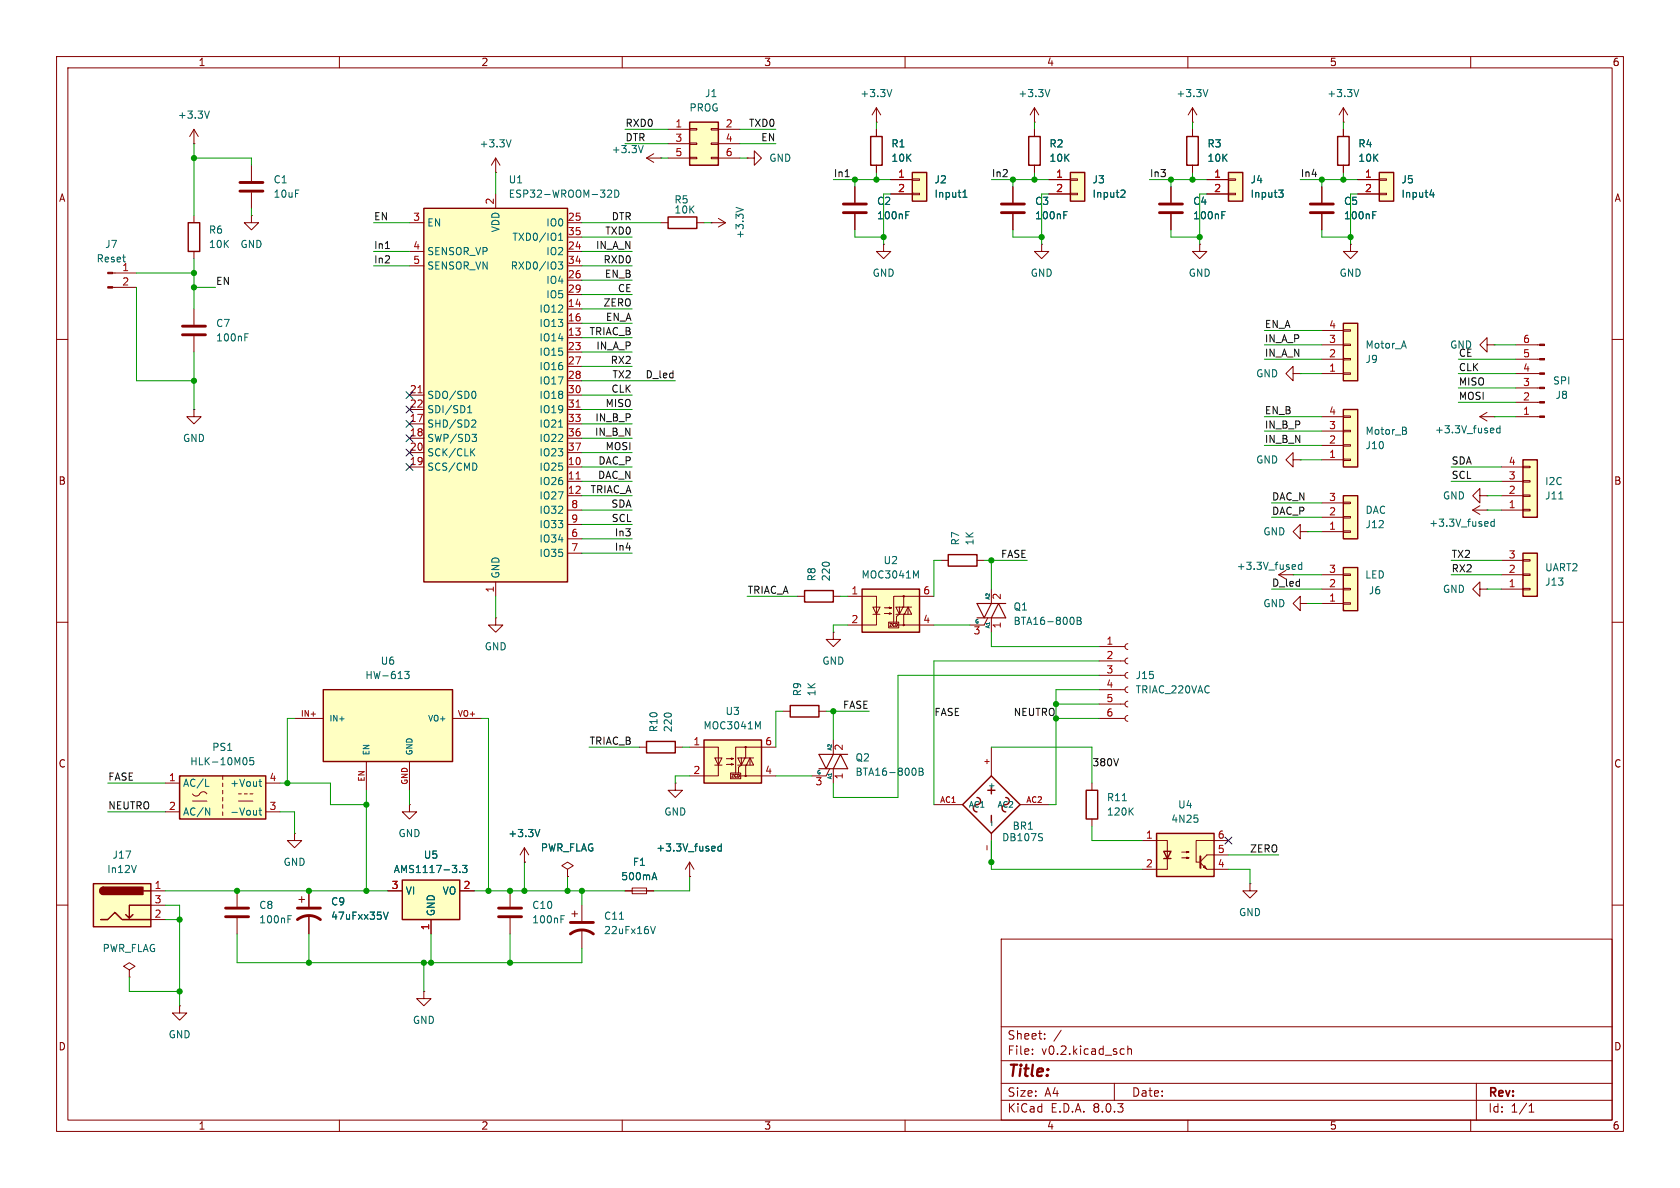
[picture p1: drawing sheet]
<svg xmlns="http://www.w3.org/2000/svg" width="297mm" height="210mm" viewBox="0 0 297 210" stroke-linecap="round" stroke-linejoin="round" font-family="sans-serif">
<g fill="none" stroke="#840000" stroke-width=".18">
<path d="M10 10h277v190h-277zM12 12h273v186h-273zM60 10v2M110 10v2M160 10v2M210 10v2M260 10v2M44.4 29.2v2.8M44.4 34v2.8M87.6 30.5h.1M87.6 27.9l-.7 1.3M87.6 27.9v2.6"/>
<path d="M87.6 27.9l.8 1.3M10 60h2M34.3 54.6v2.8M34.3 59.4v2.8M285 60h2M34.3 72.4v1.3h1.3l-1.3 1.2-1.3-1.2h1.3M34.3 72.4h.1M10 110h2M87.6 109.2v1.3h1.3l-1.3 1.3-1.2-1.3h1.2M87.6 109.2h.1M285 110h2M10 160h2"/>
<path d="M41.9 157.5v2.8M52.8 159h1M53.3 158.5v1M54.6 157.5v2.8M72.4 142.2v1.3h1.3l-1.3 1.3-1.3-1.3h1.3M72.4 142.2h.1M285 160h2M41.9 162.3v2.8M54.6 161.8v3.3M177 166h108v32h-108zM60 198v2M110 198v2"/>
<path d="M160 198v2M177 194.5h108M177 191.5h108M177 187.5h108M177 181.5h108M182.5 186.3v.1M182.5 185.5v.1M184.7 183.6v.1M184.7 182.8v.1M187.6 182.1l-1.3 2M197 191.5v3M198.3 185.4l.4 .1"/>
<path d="M198.7 186.3l-.4 .1M199.4 185.5l.2-.1 .4 .1v.9M199.4 184.9v1.5M210 198v2M260 198v2M261 191.5v6.5M270.3 196.6h.9M270.3 195.5l.4-.4v1.5"/>
</g>
<path d="M42.4 33.8h4.1M42.4 32.3h4.1M32.3 59.2h4M32.3 57.7h4M39.9 160.5h4M39.9 162.1h4M52.6 162.6a3.3 3.3 0 0 1 4 0M52.6 160.5h4" fill="none" stroke="#840000" stroke-width=".51"/>
<path d="M90.4 24.7l-.5 1.3M43.3 59.6h.4M43.3 59h.6M50.9 162.5h.4M50.9 161.9h.6M67.8 161.2l.4 1.3 .4-1.3" fill="none" stroke="#006464" stroke-width=".18"/>
<path d="M31.7 137.2h15.3v7.6h-15.3z" fill="#ffffc2"/>
<path d="M31.7 137.2h15.3v7.6h-15.3z" fill="none" stroke="#840000" stroke-width=".25"/>
<g fill="none" stroke="#840000" stroke-width=".18">
<path d="M29.2 138.4h2.5M39.4 137.2v.6M39.4 138.4v.7M39.4 139.7v.6M47 138.4h2.5M29.2 143.5h2.5M34 140.3a.8 .8 0 0 0 .8 .4 .8 .8 0 0 0 .7-.6 .73 .73 0 0 1 1.1 .2M34 141.6h2.6M39.4 141v.6M39.4 142.2v.7M39.4 143.5v.6M42.2 141.6h2.5"/>
<path d="M42.2 140.3h.5M43.2 140.3h.5M44.2 140.3h.5M47 143.5h2.5"/>
</g>
<path d="M36.3 139h.7M43.5 134l.2 .4-.2 .7M44.8 133.9h-.6l-.1 .6 .2-.1 .5 .1 .1 .2-.1 .4-.2 .1-.5-.1M45.8 138.2h.5M46 137.7v1.1l.3 .2M36.3 142.8l.8 1.3v-1.3M45.8 143.2h.5M46 142.8v1.1l.3 .2" fill="none" stroke="#006464" stroke-width=".18"/>
<path d="M121.9 21.6h5.1v7.6h-5.1z" fill="#ffffc2"/>
<g fill="none" stroke="#840000" stroke-width=".18">
<path d="M34.3 25.4h.1M34.3 22.9l-.8 1.2M34.3 22.9v2.5M34.3 22.9l.8 1.2M118.1 22.9h3.8M118.1 25.4h3.8M118.1 27.9h3.8M121.9 27.8h1.3v.3h-1.3zM121.9 25.3h1.3v.2h-1.3zM121.9 22.7h1.3v.3h-1.3zM125.7 27.8h1.3v.3h-1.3zM125.7 25.3h1.3v.2h-1.3z"/>
<path d="M125.7 22.7h1.3v.3h-1.3zM127 22.9h3.8M127 25.4h3.8M127 27.9h3.8M174.6 109.2l-.6 1.3h-2.6M175.3 104.1v2.6M175.3 109.2v2.6M52.1 147.3v1.3h1.2l-1.2 1.3-1.3-1.3h1.3M52.1 147.3h.1M22.9 171.5l1-.7-1-.6-1.1 .6 1.1 .7v1.2M22.9 172.7h.1"/>
</g>
<path d="M121.9 21.6h5.1v7.6h-5.1z" fill="none" stroke="#840000" stroke-width=".25"/>
<path d="M37 19.6l-.4 1.3M189.7 109.2l.2 .4-.2 .7M190.4 109.1h.5l.2 .3-.2 .3 .2 .1 .1 .3-.3 .3h-.5zM190.4 109.7h.5" fill="none" stroke="#006464" stroke-width=".18"/>
<path d="M172.7 109.2h5.1l-1.3-2.5-1.2 2.5M175.3 106.7l-1.3 2.5-1.3-2.5h5.1" fill="none" stroke="#840000" stroke-width=".2"/>
<path d="M16.5 156.2h10.2v7.6h-10.2z" fill="#ffffc2"/>
<path d="M16.5 156.2h10.2v7.6h-10.2zM18.3 156.8a.64 .64 0 0 0-.6 .7 .64 .64 0 0 0 .6 .6M25.4 157.5h1.3M17.8 162.6h1.2l1.3-1.3 1.3 1.3h5.1M23.5 161.7l-.6 .6M26.7 160h-3.8v2.3l-.7-.6" fill="none" stroke="#840000" stroke-width=".25"/>
<g fill="#840000" stroke="#840000" stroke-width=".25">
<path d="M17.8 157l.5-.2v1.3a.63 .63 0 0 1-.6-.4 .63 .63 0 0 1 .1-.7z"/>
<path d="M18.3 156.8h7v1.3h-7z"/>
</g>
<path d="M26.7 157.5h2.5M26.7 162.6h2.5M26.7 160h2.5" fill="none" stroke="#840000" stroke-width=".18"/>
<path d="M24.1 153l-.4 1.2" fill="none" stroke="#006464" stroke-width=".18"/>
<path d="M243.8 30.5h2.6v5.1h-2.6z" fill="#ffffc2"/>
<g fill="none" stroke="#840000" stroke-width=".18">
<path d="M34.3 38.1v1.3M44.4 38.1v1.3h1.3l-1.3 1.2-1.2-1.2h1.2M44.4 38.1h.1M116.8 39.4h1.3M123.2 39.4h1.3M125.7 39.4h.1M125.7 39.4h2.6M127 38.6l1.3 .8M128.3 39.4l-1.3 .7M240 31.8h3.8M240 34.3h3.8M243.8 34.2h1.3v.2h-1.3z"/>
<path d="M243.8 31.6h1.3v.3h-1.3zM19.9 50.8h4.2M19.9 48.3h4.2M34.3 44.5v1.2M90.2 157.5v2.8M92.7 152.4h.1M92.7 149.9l-.8 1.2M92.7 149.9v2.5M92.7 149.9l.8 1.2M31.7 177.8v1.3h1.3l-1.3 1.2-1.2-1.2h1.2M31.7 177.8h.1M90.2 162.3v2.8"/>
</g>
<path d="M33.3 39.4h2v5.1h-2zM118.1 38.4h5.1v2h-5.1zM243.8 30.5h2.6v5.1h-2.6z" fill="none" stroke="#840000" stroke-width=".25"/>
<path d="M130.1 36.6l1.3 .5M252.8 34.4h.8M253.4 34v.9M95.4 146.6l-.4 1.3M99.2 162.5h.4M99.2 161.9h.6" fill="none" stroke="#006464" stroke-width=".18"/>
<path d="M88.1 162.1h4.1M88.1 160.5h4.1" fill="none" stroke="#840000" stroke-width=".51"/>
<g fill="#840000" stroke="#840000" stroke-width=".18">
<path d="M19 50.7h.9v.2h-.9z"/>
<path d="M19 48.1h.9v.3h-.9z"/>
</g>
<path d="M71.1 155.6h10.2v7h-10.2z" fill="#ffffc2"/>
<path d="M71.1 155.6h10.2v7h-10.2z" fill="none" stroke="#840000" stroke-width=".25"/>
<path d="M233.7 33v2.8M233.7 37.8v2.8M238.8 43.2v1.3h1.2l-1.2 1.2-1.3-1.2h1.3M238.8 43.2h.1M68.6 157.5h2.5M81.3 157.5h2.5M74.9 175.3v1.2h1.3l-1.3 1.3-1.2-1.3h1.2M74.9 175.3h.1M76.2 162.6v2.5" fill="none" stroke="#840000" stroke-width=".18"/>
<path d="M242.7 38h.4M242.7 37.4h.6M81.3 154.1v.1M81.8 153h.7l-.4 .5 .4 .1v.5l-.2 .1-.5-.1" fill="none" stroke="#006464" stroke-width=".18"/>
<path d="M231.6 37.6h4.1M231.6 36.1h4.1" fill="none" stroke="#840000" stroke-width=".51"/>
<path d="M57.1 121.9h22.9v12.7h-22.9z" fill="#ffffc2"/>
<path d="M57.1 121.9h22.9v12.7h-22.9z" fill="none" stroke="#840000" stroke-width=".25"/>
<path d="M262.9 61v1.2l-1.3-1.2 1.3-1.3v1.3h1.3M264.2 61h.1M52.1 127h5M64.8 134.6v5.1M72.4 134.6v5.1M80 127h5.1" fill="none" stroke="#840000" stroke-width=".18"/>
<path d="M55 126.2h.8" fill="none" stroke="#a90000" stroke-width=".18"/>
<path d="M71.5 118.7h.8l-.4 .5 .4 .1v.5l-.2 .2-.6-.2" fill="none" stroke="#006464" stroke-width=".18"/>
<path d="M74.9 36.8h25.4v66.1h-25.4z" fill="#ffffc2"/>
<path d="M74.9 36.8h25.4v66.1h-25.4zM114.3 131.1h5.1v2h-5.1z" fill="none" stroke="#840000" stroke-width=".25"/>
<g fill="none" stroke="#840000" stroke-width=".18">
<path d="M72.4 39.4h2.5M87.6 34.3v2.5M100.3 39.4h2.6M114.3 27.9h2.5M114.3 27.9l1.3 .8M115.6 27.2l-1.3 .7M116.8 27.9h.1M72.4 44.5h2.5M72.4 47h2.5M100.3 59.7h2.6M100.3 54.6h2.6M100.3 57.2h2.6"/>
<path d="M100.3 44.5h2.6M100.3 49.5h2.6M100.3 52.1h2.6M100.3 47h2.6M100.3 41.9h2.6M72.4 74.9h2.5M72.4 77.5h2.5M72.4 69.9h2.5M72.4 72.4h2.5M100.3 74.9h2.6M100.3 77.5h2.6M100.3 69.9h2.6"/>
<path d="M100.3 72.4h2.6M100.3 62.2h2.6M100.3 64.8h2.6M100.3 67.3h2.6M72.4 82.6h2.5M72.4 80h2.5M100.3 82.6h2.6M100.3 85.1h2.6M100.3 87.6h2.6M100.3 80h2.6M100.3 95.3h2.6M100.3 97.8h2.6"/>
<path d="M100.3 90.2h2.6M100.3 92.7h2.6M87.6 102.9v2.5M113 132.1h1.3M119.4 138.4v1.3h-1.3l1.3 1.3 1.2-1.3h-1.2M119.4 138.4h.1M119.4 132.1h1.2M100.3 153.7l1-.7-1-.6-1 .6 1 .7v1.2M100.3 154.9h.1M110.5 157.5h5.1M111.8 157h2.5v1h-2.5zM121.9 154.9h.1"/>
<path d="M121.9 152.4l-.7 1.3M121.9 152.4v2.5M121.9 152.4l.8 1.3M101.1 161.5h1M101.6 161v1.1M102.9 160v2.8M102.9 164.3v3.3"/>
</g>
<path d="M73.9 69.4h.7M101.8 72h.8M101.8 84.7h.8" fill="none" stroke="#a90000" stroke-width=".18"/>
<g fill="none" stroke="#006464" stroke-width=".18">
<path d="M107.4 33.7l.5-.1 .2 .4-.7 .9h.7M108.7 33.6a.64 .64 0 0 1 .7 .6 .64 .64 0 0 1-.7 .7zM113.7 25.7l-.4 1.3M98.7 46.3h.8l-.4 .5 .3 .1v.5l-.2 .2-.4-.1M98.8 42.5h.7M98.8 41.6l.3-.4v1.3M82.7 73h.7M82.7 72.1l.3-.4v1.3M83.4 79.9l.5 .7M83.5 76.8h.7l-.4 .5 .4 .1v.4l-.2 .2h-.4M83.6 74.2l.4 .1 .1 .3-.8 .9h.8M83.7 69.2a.68 .68 0 0 1 .4 .6 .68 .68 0 0 1-.4 .6"/>
<path d="M83.9 79.3l-.7 .7M98.8 75.5h.7M84.1 81.9l.2 .5-.2 .7M115.4 155.2h.6M115.7 154.2l.4 1.3M126.4 149.7v.2l-.6 .1M127.5 149.2v1.2M127.5 149.7l-.3-.1-.3 .2 .1 .6h.5M109.5 162.5h.7M115 163.8l.4 1.2 .5-1.2"/>
</g>
<path d="M100.8 165.1a3.3 3.3 0 0 1 4.1 0M100.8 163.1h4.1" fill="none" stroke="#840000" stroke-width=".51"/>
<path d="M124.5 130.8h10.1v7.6h-10.1z" fill="#ffffc2"/>
<g fill="none" stroke="#840000" stroke-width=".18">
<path d="M268 61h4.2M268 63.5h4.2M268 66h4.2M268 68.6h4.2M268 71.1h4.2M268 73.7h4.2M121.9 132.1h5.1v5.1h-5.1M126.4 134h1.2l-.6 1.3zM126.4 135.3h1.2M128.4 135.1h1.3l-.4 .2v-.3l.4 .1M128.4 134.1h1.3l-.4 .1v-.2l.4 .1M129.2 136.7h1.7v1h-1.7z"/>
<path d="M130.4 135.3h2.8l-.6-1.3-.6 1.3M130.9 137.2h.9M131.1 134v1.3l-.5 .3v1.1M131.7 134l-.6 1.3-.7-1.3h2.8M131.8 135.3v1.9h5.4M131.8 132.1h-1.8v4.6M132.6 134v1.3M137.2 132.1h-5.4v1.9"/>
<circle cx="131.8" cy="137.2" r=".13"/>
<circle cx="131.8" cy="132.1" r=".13"/>
</g>
<path d="M124.5 130.8h10.1v7.6h-10.1z" fill="none" stroke="#840000" stroke-width=".25"/>
<path d="M134 128.5l.4-.9v1.2" fill="none" stroke="#006464" stroke-width=".18"/>
<g fill="#840000" stroke="#840000" stroke-width=".18">
<path d="M272.2 60.8h.8v.3h-.8z"/>
<path d="M272.2 63.4h.8v.2h-.8z"/>
<path d="M272.2 65.9h.8v.3h-.8z"/>
<path d="M272.2 68.5h.8v.2h-.8z"/>
<path d="M272.2 71h.8v.2h-.8z"/>
<path d="M272.2 73.5h.8v.3h-.8z"/>
</g>
<path d="M237.5 57.2h2.5v10.1h-2.5z" fill="#ffffc2"/>
<g fill="none" stroke="#840000" stroke-width=".18">
<path d="M237.5 19.1l-.8 1.2M237.5 19.1v2.5M237.5 19.1l.8 1.2M237.5 21.6h.1M237.5 22.9v1.2M237.5 29.2v1.3M233.7 58.4h3.8M237.5 58.3h1.3v.2h-1.3zM233.7 66h3.8M233.7 63.5h3.8M233.7 61h3.8M237.5 60.8h1.3v.3h-1.3z"/>
<path d="M237.5 63.4h1.3v.2h-1.3zM237.5 65.9h1.3v.3h-1.3zM194.3 119.4h4.6M194.3 116.8h4.6M194.3 114.3h4.6M199.4 118.9l-.4 .1-.1 .4 .1 .3 .4 .2M199.4 116.3l-.4 .2-.1 .3 .1 .4 .4 .1M199.4 113.8l-.4 .1-.1 .4 .1 .4 .4 .1M194.3 127h4.6M194.3 124.5h4.6M194.3 121.9h4.6M199.4 126.5l-.4 .1-.1 .4 .1 .4 .4 .1"/>
<path d="M199.4 124l-.4 .1-.1 .4 .1 .3 .4 .2M199.4 121.4l-.4 .2-.1 .3 .1 .4 .4 .1"/>
</g>
<path d="M236.5 24.1h2v5.1h-2zM237.5 57.2h2.5v10.1h-2.5z" fill="none" stroke="#840000" stroke-width=".25"/>
<path d="M240.2 15.8l-.4 1.3M248.2 60.3l.4 1.2" fill="none" stroke="#006464" stroke-width=".18"/>
<path d="M204.5 147.3h10.1v7.6h-10.1z" fill="#ffffc2"/>
<path d="M167.6 98h5.1v2.1h-5.1zM204.5 147.3h10.1v7.6h-10.1zM205.7 150.5h1.3l-.6 1.3zM205.7 151.8h1.3" fill="none" stroke="#840000" stroke-width=".25"/>
<g fill="none" stroke="#840000" stroke-width=".18">
<path d="M151.1 33v2.8M151.1 37.8v2.8M156.2 43.2v1.3h1.3l-1.3 1.2-1.3-1.2h1.3M156.2 43.2h.1M228.6 66v-1.2l-1.3 1.2 1.3 1.3v-1.3h1.3M229.9 66h.1M166.4 99.1h1.2M172.7 99.1h1.3M226.1 101.6l1.2 .8M201.9 148.6h4.5v5.1h-4.5M208.9 151.6h1.3l-.4 .2v-.3l.4 .1M208.9 150.6h1.3l-.4 .1v-.2l.4 .1"/>
<path d="M212.2 152.5l1.2 1.2h3.8M212.7 153.3l.3-.3 .2 .5zM217.2 148.6h-5.7v3.8h.6M217.2 151.1h-3.8l-1.2 1.2"/>
</g>
<path d="M212.2 151.4v2" fill="none" stroke="#840000" stroke-width=".36"/>
<path d="M160.1 38h.5M160.1 37.4h.6M229 99.9v.2l-.6 .1M230.1 99.4v1.3M230.1 99.9l-.3-.1-.3 .3 .1 .5h.5M211.7 144.7v.5" fill="none" stroke="#006464" stroke-width=".18"/>
<path d="M149.1 37.6h4.1M149.1 36.1h4.1" fill="none" stroke="#840000" stroke-width=".51"/>
<path d="M161.3 30.5h2.5v5.1h-2.5z" fill="#ffffc2"/>
<g fill="none" stroke="#840000" stroke-width=".18">
<path d="M154.9 19.1v2.5M154.9 19.1l-.7 1.2M154.9 19.1l.8 1.2M132.1 27.9h1.2v-1.2l1.3 1.2-1.3 1.3v-1.3M132.1 27.9h.1M154.9 21.6h.1M154.9 22.9v1.2M154.9 29.2v1.3M157.5 31.8h3.8M157.5 34.3h3.8M161.3 34.2h1.3v.2h-1.3zM161.3 31.6h1.3v.3h-1.3z"/>
<path d="M261.6 73.7h2.6M261.6 73.7l1.3 .7M262.9 72.9l-1.3 .8M264.2 73.7h.1M146.7 135.9l-.7 1.3h-2.5M147.3 130.8v2.6M147.3 135.9v2.5M175.3 132.1v5.1M193 138.4v1.3M165.1 142.2h5.1M175.3 147.3v5.1M180.3 142.2h5.1"/>
<path d="M193 144.8v1.3"/>
</g>
<path d="M153.9 24.1h2.1v5.1h-2.1zM161.3 30.5h2.5v5.1h-2.5zM174.6 139.7h1.3M175.3 137.2l5 5-5 5.1-5.1-5.1zM175.3 139.1v1.2M192 139.7h2.1v5.1h-2.1zM172.7 141a.66 .66 0 0 1 .6 .8 .66 .66 0 0 1-.8 .5 .64 .64 0 0 0-.4 .7 .64 .64 0 0 0 .6 .5M175.3 144.1v1.3M177.8 141a.66 .66 0 0 1 .6 .8 .66 .66 0 0 1-.8 .5 .64 .64 0 0 0-.4 .7 .64 .64 0 0 0 .6 .5" fill="none" stroke="#840000" stroke-width=".25"/>
<g fill="none" stroke="#006464" stroke-width=".18">
<path d="M157.7 15.8l-.5 1.3M170.2 34.9h.8M170.2 34l.4-.4v1.3M264 75.7l.1 .3-.6 .1M265.2 75.3v1.2M265.2 75.7h-.4l-.2 .2 .1 .6h.5M161.8 135.8l.1 .5-.1 .7M162.5 135.8h.4l.3 .2-.3 .4 .3 .1v.3l-.2 .3h-.5zM162.5 136.4h.4M175.3 145.2v.8M184.1 147.4h.2M184.2 148.1l.1 .2-.1 .3"/>
<path d="M198.4 141.5h.7M199.8 143.4l.5 .7M200.3 142.8l-.7 .7"/>
</g>
<path d="M144.8 135.9h5.1l-1.3-2.5-1.3 2.5M147.3 133.4l-1.3 2.5-1.2-2.5h5.1" fill="none" stroke="#840000" stroke-width=".2"/>
<path d="M174.5 149.5v.7" fill="none" stroke="#a90000" stroke-width=".18"/>
<path d="M269.2 81.3h2.6v10.1h-2.6z" fill="#ffffc2"/>
<path d="M265.4 90.2h3.8M265.4 87.6h3.8M265.4 85.1h3.8M265.4 82.6h3.8M269.2 82.4h1.3v.3h-1.3zM269.2 85h1.3v.2h-1.3zM269.2 87.5h1.3v.3h-1.3zM269.2 90h1.3v.3h-1.3z" fill="none" stroke="#840000" stroke-width=".18"/>
<path d="M269.2 81.3h2.6v10.1h-2.6z" fill="none" stroke="#840000" stroke-width=".25"/>
<path d="M275.6 88.2h.7" fill="none" stroke="#006464" stroke-width=".18"/>
<path d="M237.5 87.6h2.5v7.7h-2.5z" fill="#ffffc2"/>
<path d="M233.7 94h3.8M233.7 91.4h3.8M233.7 88.9h3.8M237.5 88.8h1.3v.2h-1.3zM237.5 91.3h1.3v.3h-1.3zM237.5 93.9h1.3v.2h-1.3z" fill="none" stroke="#840000" stroke-width=".18"/>
<path d="M237.5 87.6h2.5v7.7h-2.5z" fill="none" stroke="#840000" stroke-width=".25"/>
<path d="M237.5 72.4h2.5v10.2h-2.5z" fill="#ffffc2"/>
<path d="M233.7 78.7h3.8M233.7 76.2h3.8M233.7 73.7h3.8M237.5 73.5h1.3v.3h-1.3zM237.5 76.1h1.3v.2h-1.3zM237.5 78.6h1.3v.3h-1.3zM233.7 81.3h3.8M237.5 81.2h1.3v.2h-1.3z" fill="none" stroke="#840000" stroke-width=".18"/>
<path d="M237.5 72.4h2.5v10.2h-2.5z" fill="none" stroke="#840000" stroke-width=".25"/>
<path d="M248.4 76.1l.3 .3-.1 .3-.2 .1M248.5 75.6l.1 .2-.1 .3" fill="none" stroke="#006464" stroke-width=".18"/>
<path d="M269.2 97.8h2.6v7.6h-2.6z" fill="#ffffc2"/>
<g fill="none" stroke="#840000" stroke-width=".18">
<path d="M260.3 90.2h2.6M260.3 90.2l1.3 .7M261.6 87.6v1.3l-1.3-1.3 1.3-1.2v1.2h1.3M261.6 89.4l-1.3 .8M262.9 90.2h.1M262.9 87.6h.1M265.4 99.1h3.8M269.2 98.9h1.3v.3h-1.3zM261.6 104.1v1.3l-1.3-1.3 1.3-1.2v1.2h1.3M262.9 104.1h.1M265.4 104.1h3.8M265.4 101.6h3.8"/>
<path d="M269.2 101.5h1.3v.2h-1.3zM269.2 104h1.3v.3h-1.3z"/>
</g>
<path d="M269.2 97.8h2.6v7.6h-2.6z" fill="none" stroke="#840000" stroke-width=".25"/>
<path d="M263 92.2l.1 .3-.6 .1M264.2 91.8v1.2M264.2 92.2h-.4l-.2 .2 .1 .6h.5" fill="none" stroke="#006464" stroke-width=".18"/>
<path d="M237.5 100.3h2.5v7.7h-2.5z" fill="#ffffc2"/>
<g fill="none" stroke="#840000" stroke-width=".18">
<path d="M182.9 19.1l-.8 1.2M182.9 19.1v2.5M182.9 19.1l.7 1.2M182.9 21.6h.1M182.9 22.9v1.2M182.9 29.2v1.3M228.6 81.3v-1.3l-1.3 1.3 1.3 1.3v-1.3h1.3M229.9 94v1.3l-1.3-1.3 1.3-1.3v1.3h1.2M229.9 81.3h.1M231.1 94h.1M229.9 106.7v1.3l-1.3-1.3 1.3-1.3v1.3h1.2M231.1 106.7h.1"/>
<path d="M233.7 106.7h3.8M233.7 104.1h3.8M233.7 101.6h3.8M237.5 101.5h1.3v.2h-1.3zM237.5 104h1.3v.3h-1.3zM237.5 106.6h1.3v.2h-1.3zM221 156.2v1.3h1.2l-1.2 1.3-1.3-1.3h1.3M221 156.2h.1"/>
</g>
<path d="M181.9 24.1h2v5.1h-2zM237.5 100.3h2.5v7.7h-2.5z" fill="none" stroke="#840000" stroke-width=".25"/>
<path d="M185.6 15.8l-.4 1.3" fill="none" stroke="#006464" stroke-width=".18"/>
<path d="M217.2 30.5h2.5v5.1h-2.5z" fill="#ffffc2"/>
<path d="M207 33v2.8M207 37.8v2.8M213.4 31.8h3.8M213.4 34.3h3.8M217.2 34.2h1.2v.2h-1.2zM217.2 31.6h1.2v.3h-1.2z" fill="none" stroke="#840000" stroke-width=".18"/>
<path d="M217.2 30.5h2.5v5.1h-2.5z" fill="none" stroke="#840000" stroke-width=".25"/>
<path d="M216 38h.4M216 37.4h.6M226.1 33.6h.7l-.4 .5 .4 .1v.4l-.2 .3h-.4" fill="none" stroke="#006464" stroke-width=".18"/>
<path d="M205 37.6h4M205 36.1h4" fill="none" stroke="#840000" stroke-width=".51"/>
<path d="M189.2 30.5h2.6v5.1h-2.6z" fill="#ffffc2"/>
<g fill="none" stroke="#840000" stroke-width=".18">
<path d="M210.8 19.1l-.7 1.2M210.8 19.1v2.5M210.8 19.1l.8 1.2M179.1 33v2.8M179.1 37.8v2.8M185.4 31.8h3.8M185.4 34.3h3.8M189.2 34.2h1.3v.2h-1.3zM189.2 31.6h1.3v.3h-1.3zM210.8 21.6h.1M210.8 22.9v1.2M210.8 29.2v1.3"/>
<path d="M184.1 43.2v1.3h1.3l-1.3 1.2-1.2-1.2h1.2M184.1 43.2h.1M212.1 43.2v1.3h1.3l-1.3 1.2-1.3-1.2h1.3M212.1 43.2h.1M147.3 111.8v1.2h-1.3l1.3 1.3 1.3-1.3h-1.3M147.3 111.8h.1"/>
</g>
<path d="M189.2 30.5h2.6v5.1h-2.6zM209.8 24.1h2v5.1h-2z" fill="none" stroke="#840000" stroke-width=".25"/>
<path d="M213.5 15.8l-.4 1.3M188.1 38h.4M188.1 37.4h.6M198.4 33.6l.4 .1 .1 .3-.8 .9h.8" fill="none" stroke="#006464" stroke-width=".18"/>
<path d="M177 37.6h4.1M177 36.1h4.1" fill="none" stroke="#840000" stroke-width=".51"/>
<path d="M152.4 104.1h10.2v7.7h-10.2z" fill="#ffffc2"/>
<g fill="none" stroke="#840000" stroke-width=".18">
<path d="M151.1 33v2.8M151.1 37.8v2.8M154.9 22.9v1.2M154.9 29.2v1.3M157.5 31.8h3.8M157.5 34.3h3.8M179.1 33v2.8M179.1 37.8v2.8M182.9 22.9v1.2M182.9 29.2v1.3M185.4 31.8h3.8M185.4 34.3h3.8"/>
<path d="M207 33v2.8M207 37.8v2.8M210.8 22.9v1.2M210.8 29.2v1.3M213.4 31.8h3.8M213.4 34.3h3.8M233.7 33v2.8M233.7 37.8v2.8M237.5 22.9v1.2M237.5 29.2v1.3M240 31.8h3.8M240 34.3h3.8"/>
<path d="M141 105.4h1.2M147.3 105.4h1.3M149.9 105.4h5v5.1h-5M154.3 107.3h1.3l-.7 1.3zM154.3 108.6h1.3M156.3 108.5h1.3l-.4 .1v-.3l.4 .2M156.3 107.4h1.3l-.4 .2v-.3l.4 .1M157.1 110h1.8v1h-1.8zM158.4 108.6h2.8l-.7-1.3-.6 1.3M158.9 110.5h.9M159 107.3v1.3l-.5 .4v1M159.6 107.3l-.6 1.3-.6-1.3h2.8"/>
<path d="M159.8 108.6v1.9h5.3M159.8 105.4h-1.8v4.6M160.5 107.3v1.3M165.1 105.4h-5.3v1.9M138.4 125.7h1.3M144.8 125.7h1.2M54.6 157.5v2.8M68.6 157.5h2.5M81.3 157.5h2.5M92.7 152.4h.1M100.3 154.9h.1M110.5 157.5h1.3"/>
<path d="M114.3 157.5h1.3M121.9 154.9h.1M54.6 161.8v3.3M76.2 162.6v2.5"/>
<circle cx="159.8" cy="110.5" r=".13"/>
<circle cx="159.8" cy="105.4" r=".13"/>
</g>
<path d="M142.2 104.4h5.1v2h-5.1zM152.4 104.1h10.2v7.7h-10.2zM139.7 124.7h5.1v2h-5.1z" fill="none" stroke="#840000" stroke-width=".25"/>
<g fill="none" stroke="#006464" stroke-width=".18">
<path d="M160.1 38h.5M160.1 37.4h.6M170.2 34.9h.8M170.2 34l.4-.4v1.3M188.1 38h.4M188.1 37.4h.6M198.4 33.6l.4 .1 .1 .3-.8 .9h.8M216 38h.4M216 37.4h.6M226.1 33.6h.7l-.4 .5 .4 .1v.4l-.2 .3h-.4M242.7 38h.4M242.7 37.4h.6"/>
<path d="M252.8 34.4h.8M253.4 34v.9M161.9 101.8l.4-.9v1.3M81.3 154.1v.1M81.8 153h.7l-.4 .5 .4 .1v.5l-.2 .1-.5-.1M95.4 146.6l-.4 1.3M115.4 155.2h.6M115.7 154.2l.4 1.3M126.4 149.7v.2l-.6 .1M127.5 149.2v1.2M127.5 149.7l-.3-.1-.3 .2 .1 .6h.5M67.8 161.2l.4 1.3 .4-1.3"/>
</g>
<path d="M149.4 31.2h.7M68.1 43.9h.8" fill="none" stroke="#0f0f0f" stroke-width=".18"/>
<g fill="none" stroke="#009600" stroke-width=".18">
<path d="M34.3 27.9h10.1v1.3M34.3 25.4v12.7M44.4 36.8v1.3M66 39.4h6.4M87.6 30.5v3.8M102.9 39.4h13.9M110.5 22.9h7.6M110.5 25.4h7.6M116.8 27.9h1.3M124.5 39.4h1.2M130.8 22.9h6.4M130.8 27.9h1.3"/>
<path d="M130.8 25.4h6.4M147.3 31.8h10.2M151.1 31.8v1.2M154.9 21.6v1.3M154.9 30.5v1.3M157.5 34.3h-1.3v8.9M175.3 31.8h10.1M179.1 31.8v1.2M182.9 21.6v1.3M182.9 30.5v1.3M185.4 34.3h-1.3v8.9M203.2 31.8h10.2"/>
<path d="M207 31.8v1.2M210.8 21.6v1.3M210.8 30.5v1.3M213.4 34.3h-1.3v8.9M229.9 31.8h10.1M233.7 31.8v1.2M237.5 21.6v1.3M237.5 30.5v1.3M240 34.3h-1.2v8.9M24.1 50.8v16.5h10.2M24.1 48.3h10.2M34.3 50.8h3.8"/>
<path d="M34.3 45.7v8.9M66 44.5h6.4M66 47h6.4M102.9 41.9h8.9M102.9 44.5h8.9M102.9 47h8.9M102.9 54.6h8.9M102.9 52.1h8.9M102.9 49.5h8.9M102.9 59.7h8.9M102.9 57.2h8.9M151.1 40.6v1.3h5.1"/>
<path d="M179.1 40.6v1.3h5M207 40.6v1.3h5.1M223.5 58.4h10.2M233.7 40.6v1.3h5.1M34.3 62.2v10.2M102.9 74.9h8.9M102.9 77.5h8.9M102.9 72.4h8.9M102.9 69.9h8.9M102.9 64.8h8.9M102.9 67.3h16.5M102.9 62.2h8.9"/>
<path d="M223.5 61h10.2M223.5 63.5h10.2M223.5 73.7h10.2M223.5 76.2h10.2M223.5 78.7h10.2M229.9 66h3.8M257.8 66h10.2M257.8 63.5h10.2M257.8 68.6h10.2M257.8 71.1h10.2M264.2 61h3.8M264.2 73.7h3.8"/>
<path d="M102.9 87.6h8.9M102.9 90.2h8.9M102.9 85.1h8.9M102.9 82.6h8.9M102.9 80h8.9M102.9 97.8h8.9M102.9 95.3h8.9M102.9 92.7h8.9M166.4 99.1h-1.3v6.3M174 99.1h7.6M175.3 99.1v5M224.8 88.9h8.9"/>
<path d="M224.8 91.4h8.9M229.9 81.3h3.8M231.1 94h2.6M256.5 85.1h8.9M256.5 82.6h8.9M256.5 99.1h8.9M262.9 87.6h2.5M262.9 90.2h2.5M87.6 105.4v3.8M132.1 105.4h8.9M148.6 105.4h1.3M149.9 110.5h-2.6v1.3"/>
<path d="M165.1 110.5h6.3M175.3 111.8v2.5h19M194.3 116.8h-29.2v25.4M194.3 119.4h-35.6v21.6h-11.4v-2.6M224.8 104.1h8.9M228.6 101.6h5.1M231.1 106.7h2.6M256.5 101.6h8.9M262.9 104.1h2.5M19 138.4h10.2M49.5 138.4h8.9v3.8h6.4M52.1 127h-1.3v11.4"/>
<path d="M64.8 139.7v17.8M72.4 139.7v2.5M85.1 127h1.3v30.5M104.1 132.1h8.9M120.6 132.1h1.3M121.9 137.2h-2.5v1.2M137.2 137.2h6.3M138.4 125.7h-1.2v6.4M146 125.7h7.7M147.3 125.7v5.1M175.3 132.1h17.7v6.3M186.7 127h7.6"/>
<path d="M186.7 124.5h7.6M194.3 121.9h-7.6v20.3h-1.3M19 143.5h10.2M29.2 157.5h39.4M49.5 143.5h2.6v3.8M83.8 157.5h26.7M92.7 152.4v5.1M100.3 154.9v2.6M102.9 157.5v2.5M121.9 154.9v2.6h-6.3M175.3 148.6v5.1h26.6M193 146.1v2.5h8.9"/>
<path d="M217.2 151.1h8.9M217.2 153.7h3.8v2.5M22.9 172.7v2.6h8.8M29.2 162.6h2.5M29.2 160h2.5v17.8M41.9 165.1v5.1h61v-2.6M54.6 165.1v5.1M74.9 170.2v5.1M76.2 165.1v5.1M90.2 165.1v5.1"/>
</g>
<g fill="none" stroke="#000084" stroke-width=".18">
<path d="M71.8 76.9l1.2 1.2M71.8 71.8l1.2 1.2M71.8 69.2l1.2 1.3M71.8 79.4l1.2 1.2M71.8 74.3l1.2 1.2M73 76.9l-1.2 1.2M73 71.8l-1.2 1.2M73 69.2l-1.2 1.3M73 79.4l-1.2 1.2M73 74.3l-1.2 1.2M71.8 81.9l1.2 1.3M73 81.9l-1.2 1.3"/>
<path d="M216.6 148l1.2 1.2M217.8 148l-1.2 1.2"/>
</g>
<g fill="#009600" stroke="#009600" stroke-width=".18">
<circle cx="41.9" cy="157.5" r=".46"/>
<circle cx="50.8" cy="138.4" r=".46"/>
<circle cx="64.8" cy="142.2" r=".46"/>
<circle cx="92.7" cy="157.5" r=".46"/>
<circle cx="100.3" cy="157.5" r=".46"/>
<circle cx="102.9" cy="157.5" r=".46"/>
<circle cx="54.6" cy="170.2" r=".46"/>
<circle cx="54.6" cy="157.5" r=".46"/>
<circle cx="90.2" cy="170.2" r=".46"/>
<circle cx="74.9" cy="170.2" r=".46"/>
<circle cx="76.2" cy="170.2" r=".46"/>
<circle cx="86.4" cy="157.5" r=".46"/>
<circle cx="64.8" cy="157.5" r=".46"/>
<circle cx="31.7" cy="175.3" r=".46"/>
<circle cx="31.7" cy="162.6" r=".46"/>
<circle cx="90.2" cy="157.5" r=".46"/>
<circle cx="34.3" cy="50.8" r=".46"/>
<circle cx="34.3" cy="67.3" r=".46"/>
<circle cx="34.3" cy="27.9" r=".46"/>
<circle cx="34.3" cy="48.3" r=".46"/>
<circle cx="233.7" cy="31.8" r=".46"/>
<circle cx="237.5" cy="31.8" r=".46"/>
<circle cx="238.8" cy="41.9" r=".46"/>
<circle cx="156.2" cy="41.9" r=".46"/>
<circle cx="179.1" cy="31.8" r=".46"/>
<circle cx="154.9" cy="31.8" r=".46"/>
<circle cx="151.1" cy="31.8" r=".46"/>
<circle cx="186.7" cy="124.5" r=".46"/>
<circle cx="186.7" cy="127" r=".46"/>
<circle cx="182.9" cy="31.8" r=".46"/>
<circle cx="210.8" cy="31.8" r=".46"/>
<circle cx="207" cy="31.8" r=".46"/>
<circle cx="212.1" cy="41.9" r=".46"/>
<circle cx="184.1" cy="41.9" r=".46"/>
<circle cx="147.3" cy="125.7" r=".46"/>
<circle cx="175.3" cy="99.1" r=".46"/>
<circle cx="175.3" cy="152.4" r=".46"/>
</g>
<text font-size="2.8" fill="#840000" x="178" y="190.9">Title:</text>
<g font-size="2.1" fill="#840000">
<text x="178" y="184">Sheet:</text>
<text x="178" y="186.7">File:</text>
<text x="184.1" y="186.7">v0.2.kicad_sch</text>
<text x="178" y="196.9">KiCad</text>
<text x="178" y="194.1">Size:</text>
<text x="184.7" y="194.1">A4</text>
<text x="185.7" y="196.9">E.D.A.</text>
<text x="193.3" y="196.9">8.0.3</text>
<text x="200" y="194.1">Date:</text>
<text x="263" y="194.3">Rev:</text>
<text x="263" y="196.9">Id:</text>
<text x="267.1" y="196.9">1/1</text>
</g>
<g font-size="1.8" fill="#840000">
<text x="35" y="11.9">1</text>
<text x="85" y="11.9">2</text>
<text x="135" y="11.9">3</text>
<text x="185" y="11.9">4</text>
<text x="235" y="11.9">5</text>
<text x="285" y="11.9">6</text>
<text x="10.3" y="35.9">A</text>
<text x="285.3" y="35.9">A</text>
<text x="10.3" y="85.9">B</text>
<text x="285.3" y="85.9">B</text>
<text x="10.3" y="135.9">C</text>
<text x="285.3" y="135.9">C</text>
<text x="10.3" y="185.9">D</text>
<text x="285.3" y="185.9">D</text>
<text x="35" y="199.9">1</text>
<text x="85" y="199.9">2</text>
<text x="135" y="199.9">3</text>
<text x="185" y="199.9">4</text>
<text x="235" y="199.9">5</text>
<text x="285" y="199.9">6</text>
</g>
<g font-size="1.8" fill="#006464">
<text x="124.5" y="17.4">J1</text>
<text x="152" y="17.4">+3.3V</text>
<text x="179.9" y="17.4">+3.3V</text>
<text x="207.9" y="17.4">+3.3V</text>
<text x="234.5" y="17.4">+3.3V</text>
<text x="31.3" y="21.2">+3.3V</text>
<text x="121.8" y="19.9">PROG</text>
<text x="84.7" y="26.3">+3.3V</text>
<text x="108.1" y="27.3">+3.3V</text>
<text x="135.9" y="28.8">GND</text>
<text x="157.5" y="26.3">R1</text>
<text x="157.5" y="28.8">10K</text>
<text x="185.4" y="26.3">R2</text>
<text x="185.4" y="28.8">10K</text>
<text x="213.4" y="26.3">R3</text>
<text x="213.4" y="28.8">10K</text>
<text x="240" y="26.3">R4</text>
<text x="240" y="28.8">10K</text>
<text x="48.3" y="32.6">C1</text>
<text x="48.3" y="35.2">10uF</text>
<text x="89.8" y="32.6">U1</text>
<text x="89.8" y="35.2">ESP32-WROOM-32D</text>
<text x="165.1" y="32.6">J2</text>
<text x="165.1" y="35.2">Input1</text>
<text x="193" y="32.6">J3</text>
<text x="193" y="35.2">Input2</text>
<text x="221" y="32.6">J4</text>
<text x="221" y="35.2">Input3</text>
<text x="247.7" y="32.6">J5</text>
<text x="247.7" y="35.2">Input4</text>
<text x="36.8" y="41.5">R6</text>
<text x="75.4" y="40.2">EN</text>
<text x="88.5" y="41.2" transform="rotate(-90 88.5 41.2)">VDD</text>
<text x="96.5" y="40.2">IO0</text>
<text x="119.1" y="36.2">R5</text>
<text x="119.1" y="37.9">10K</text>
<text x="154.9" y="36.4">C2</text>
<text x="154.9" y="39">100nF</text>
<text x="182.9" y="36.4">C3</text>
<text x="182.9" y="39">100nF</text>
<text x="210.8" y="36.4">C4</text>
<text x="210.8" y="39">100nF</text>
<text x="237.5" y="36.4">C5</text>
<text x="237.5" y="39">100nF</text>
<text x="17" y="46.6">Reset</text>
<text x="18.5" y="44">J7</text>
<text x="36.8" y="44">10K</text>
<text x="42.4" y="44">GND</text>
<text x="75.4" y="45.3">SENSOR_VP</text>
<text x="75.4" y="47.9">SENSOR_VN</text>
<text x="90.2" y="47.9">RXD0/IO3</text>
<text x="90.5" y="42.8">TXD0/IO1</text>
<text x="96.5" y="45.3">IO2</text>
<text x="131.7" y="42.3" transform="rotate(-90 131.7 42.3)">+3.3V</text>
<text x="21.5" y="48">1</text>
<text x="96.5" y="50.4">IO4</text>
<text x="96.5" y="52.9">IO5</text>
<text x="154.2" y="49.1">GND</text>
<text x="182.1" y="49.1">GND</text>
<text x="210.1" y="49.1">GND</text>
<text x="236.7" y="49.1">GND</text>
<text x="38.1" y="58">C7</text>
<text x="95.3" y="55.5">IO12</text>
<text x="95.3" y="58">IO13</text>
<text x="38.1" y="60.6">100nF</text>
<text x="95.3" y="60.6">IO14</text>
<text x="95.3" y="63.1">IO15</text>
<text x="95.3" y="65.6">IO16</text>
<text x="241.3" y="64.4">J9</text>
<text x="241.3" y="61.8">Motor_A</text>
<text x="256.3" y="61.8">GND</text>
<text x="75.4" y="70.7">SDO/SD0</text>
<text x="95.3" y="68.2">IO17</text>
<text x="95.3" y="70.7">IO18</text>
<text x="222" y="66.9">GND</text>
<text x="274.5" y="68.2">SPI</text>
<text x="274.9" y="70.7">J8</text>
<text x="75.4" y="75.8">SHD/SD2</text>
<text x="75.4" y="73.3">SDI/SD1</text>
<text x="95.3" y="73.3">IO19</text>
<text x="95.3" y="75.8">IO21</text>
<text x="241.3" y="77.1">Motor_B</text>
<text x="253.6" y="76.8">+3.3V_fused</text>
<text x="32.3" y="78.3">GND</text>
<text x="75.4" y="78.3">SWP/SD3</text>
<text x="75.4" y="83.4">SCS/CMD</text>
<text x="75.4" y="80.9">SCK/CLK</text>
<text x="95.3" y="83.4">IO25</text>
<text x="95.3" y="78.3">IO22</text>
<text x="95.3" y="80.9">IO23</text>
<text x="222" y="82.1">GND</text>
<text x="241.3" y="79.6">J10</text>
<text x="95.3" y="86">IO26</text>
<text x="95.3" y="88.5">IO27</text>
<text x="255" y="88.5">GND</text>
<text x="273.1" y="88.5">J11</text>
<text x="273.1" y="86">I2C</text>
<text x="95.3" y="91">IO32</text>
<text x="95.3" y="93.6">IO33</text>
<text x="223.2" y="94.8">GND</text>
<text x="241.3" y="93.6">J12</text>
<text x="241.3" y="91">DAC</text>
<text x="252.6" y="93.3">+3.3V_fused</text>
<text x="95.3" y="96.1">IO34</text>
<text x="95.3" y="98.7">IO35</text>
<text x="156.1" y="99.9">U2</text>
<text x="169.8" y="96.5" transform="rotate(-90 169.8 96.5)">R7</text>
<text x="172.3" y="96.5" transform="rotate(-90 172.3 96.5)">1K</text>
<text x="218.5" y="100.9">+3.3V_fused</text>
<text x="273.1" y="101.2">UART2</text>
<text x="88.5" y="102.4" transform="rotate(-90 88.5 102.4)">GND</text>
<text x="144.4" y="102.9" transform="rotate(-90 144.4 102.9)">R8</text>
<text x="146.9" y="102.9" transform="rotate(-90 146.9 102.9)">220</text>
<text x="152.2" y="102.5">MOC3041M</text>
<text x="223.2" y="107.5">GND</text>
<text x="241.3" y="102.5">LED</text>
<text x="241.9" y="105.3">J6</text>
<text x="255" y="105">GND</text>
<text x="273.1" y="103.7">J13</text>
<text x="179.1" y="110.7">BTA16-800B</text>
<text x="179.1" y="108.1">Q1</text>
<text x="67.2" y="117.7">U6</text>
<text x="85.6" y="115.2">GND</text>
<text x="145.3" y="117.7">GND</text>
<text x="64.5" y="120.2">HW-613</text>
<text x="141.8" y="123.2" transform="rotate(-90 141.8 123.2)">R9</text>
<text x="144.4" y="123.2" transform="rotate(-90 144.4 123.2)">1K</text>
<text x="200.7" y="122.8">TRIAC_220VAC</text>
<text x="200.7" y="120.2">J15</text>
<text x="116.4" y="129.5" transform="rotate(-90 116.4 129.5)">R10</text>
<text x="119" y="129.5" transform="rotate(-90 119 129.5)">220</text>
<text x="124.3" y="129.1">MOC3041M</text>
<text x="128.2" y="126.6">U3</text>
<text x="33.5" y="135.5">HLK-10M05</text>
<text x="37.4" y="132.9">PS1</text>
<text x="151.1" y="137.3">BTA16-800B</text>
<text x="151.1" y="134.8">Q2</text>
<text x="32.3" y="139.3">AC/L</text>
<text x="40.6" y="139.3">+Vout</text>
<text x="195.6" y="141.8">R11</text>
<text x="208.2" y="143.1">U4</text>
<text x="32.3" y="144.4">AC/N</text>
<text x="40.6" y="144.4">-Vout</text>
<text x="70.4" y="148.2">GND</text>
<text x="89.8" y="148.2">+3.3V</text>
<text x="117.3" y="144.4">GND</text>
<text x="177.1" y="148.9">DB107S</text>
<text x="178.9" y="146.9">BR1</text>
<text x="195.6" y="144.4">120K</text>
<text x="207" y="145.6">4N25</text>
<text x="18.9" y="154.5">In12V</text>
<text x="19.8" y="152">J17</text>
<text x="50" y="153.3">GND</text>
<text x="69.5" y="154.5">AMS1117-3.3</text>
<text x="74.8" y="152">U5</text>
<text x="95.5" y="150.7">PWR_FLAG</text>
<text x="109.7" y="155.8">500mA</text>
<text x="111.8" y="153.3">F1</text>
<text x="115.9" y="150.7">+3.3V_fused</text>
<text x="45.7" y="160.9">C8</text>
<text x="58.4" y="160.2">C9</text>
<text x="71.6" y="158.3">VI</text>
<text x="78.1" y="158.3">VO</text>
<text x="94" y="160.9">C10</text>
<text x="45.7" y="163.4">100nF</text>
<text x="58.4" y="162.8">47uFxx35V</text>
<text x="77.1" y="162.1" transform="rotate(-90 77.1 162.1)">GND</text>
<text x="94" y="163.4">100nF</text>
<text x="106.7" y="165.3">22uFx16V</text>
<text x="106.7" y="162.8">C11</text>
<text x="218.9" y="162.2">GND</text>
<text x="18" y="168.5">PWR_FLAG</text>
<text x="29.7" y="183.7">GND</text>
<text x="72.9" y="181.2">GND</text>
</g>
<g font-size="1.8" fill="#0f0f0f">
<text x="110.5" y="22.5">RXD0</text>
<text x="132.3" y="22.5">TXD0</text>
<text x="110.5" y="25.1">DTR</text>
<text x="134.5" y="25.1">EN</text>
<text x="147.3" y="31.4">In1</text>
<text x="175.3" y="31.4">In2</text>
<text x="203.2" y="31.4">In3</text>
<text x="229.9" y="31.4">In4</text>
<text x="66" y="39">EN</text>
<text x="106.9" y="41.6">TXD0</text>
<text x="108" y="39">DTR</text>
<text x="66" y="46.6">In2</text>
<text x="66" y="44.1">In1</text>
<text x="105.3" y="44.1">IN_A_N</text>
<text x="106.6" y="46.6">RXD0</text>
<text x="38.1" y="50.5">EN</text>
<text x="106.8" y="49.2">EN_B</text>
<text x="109.1" y="51.7">CE</text>
<text x="104.1" y="59.3">TRIAC_B</text>
<text x="106.6" y="54.3">ZERO</text>
<text x="107" y="56.8">EN_A</text>
<text x="223.5" y="58.1">EN_A</text>
<text x="105.3" y="61.9">IN_A_P</text>
<text x="107.9" y="64.4">RX2</text>
<text x="223.5" y="63.2">IN_A_N</text>
<text x="223.5" y="60.6">IN_A_P</text>
<text x="257.8" y="65.7">CLK</text>
<text x="257.8" y="63.2">CE</text>
<text x="108" y="69.5">CLK</text>
<text x="108.2" y="67">TX2</text>
<text x="114" y="67">D_led</text>
<text x="257.8" y="70.8">MOSI</text>
<text x="257.8" y="68.2">MISO</text>
<text x="105.1" y="77.1">IN_B_N</text>
<text x="105.1" y="74.6">IN_B_P</text>
<text x="107" y="72">MISO</text>
<text x="223.5" y="75.9">IN_B_P</text>
<text x="223.5" y="73.3">EN_B</text>
<text x="105.7" y="82.2">DAC_P</text>
<text x="107" y="79.7">MOSI</text>
<text x="223.5" y="78.4">IN_B_N</text>
<text x="256.5" y="82.2">SDA</text>
<text x="104.3" y="87.3">TRIAC_A</text>
<text x="105.6" y="84.7">DAC_N</text>
<text x="108" y="89.8">SDA</text>
<text x="224.8" y="88.6">DAC_N</text>
<text x="256.5" y="84.7">SCL</text>
<text x="108" y="92.4">SCL</text>
<text x="108.6" y="94.9">In3</text>
<text x="224.8" y="91.1">DAC_P</text>
<text x="108.6" y="97.4">In4</text>
<text x="176.9" y="98.7">FASE</text>
<text x="256.5" y="98.7">TX2</text>
<text x="256.5" y="101.3">RX2</text>
<text x="132.1" y="105.1">TRIAC_A</text>
<text x="224.8" y="103.8">D_led</text>
<text x="148.9" y="125.4">FASE</text>
<text x="104.1" y="131.7">TRIAC_B</text>
<text x="165.1" y="126.7">FASE</text>
<text x="179.1" y="126.7">NEUTRO</text>
<text x="193" y="135.5">380V</text>
<text x="19" y="138.1">FASE</text>
<text x="19" y="143.2">NEUTRO</text>
<text x="220.9" y="150.8">ZERO</text>
</g>
<g font-size="1.8" fill="#a90000">
<text x="119.3" y="22.6">1</text>
<text x="128.2" y="22.6">2</text>
<text x="119.3" y="25.1">3</text>
<text x="119.3" y="27.7">5</text>
<text x="128.2" y="25.1">4</text>
<text x="128.2" y="27.7">6</text>
<text x="158.7" y="31.5">1</text>
<text x="158.7" y="34">2</text>
<text x="186.6" y="31.5">1</text>
<text x="186.6" y="34">2</text>
<text x="214.6" y="31.5">1</text>
<text x="214.6" y="34">2</text>
<text x="241.2" y="31.5">1</text>
<text x="241.2" y="34">2</text>
<text x="73" y="39.1">3</text>
<text x="87.4" y="36.3" transform="rotate(-90 87.4 36.3)">2</text>
<text x="100.3" y="39.1">25</text>
<text x="100.3" y="41.7">35</text>
<text x="73" y="44.2">4</text>
<text x="73" y="46.7">5</text>
<text x="100.3" y="44.2">24</text>
<text x="100.3" y="46.7">34</text>
<text x="21.5" y="50.5">2</text>
<text x="100.3" y="49.3">26</text>
<text x="100.3" y="51.8">29</text>
<text x="100.3" y="59.4">13</text>
<text x="100.3" y="54.4">14</text>
<text x="100.3" y="56.9">16</text>
<text x="234.9" y="58.2">4</text>
<text x="100.3" y="62">23</text>
<text x="100.3" y="64.5">27</text>
<text x="234.9" y="65.8">1</text>
<text x="234.9" y="63.2">2</text>
<text x="234.9" y="60.7">3</text>
<text x="269.2" y="65.8">4</text>
<text x="269.2" y="63.2">5</text>
<text x="269.2" y="60.7">6</text>
<text x="72.3" y="69.6">21</text>
<text x="100.3" y="67.1">28</text>
<text x="100.3" y="69.6">30</text>
<text x="269.2" y="70.9">2</text>
<text x="269.2" y="68.3">3</text>
<text x="72.3" y="74.7">17</text>
<text x="72.3" y="77.2">18</text>
<text x="72.3" y="72.1">22</text>
<text x="100.3" y="72.1">31</text>
<text x="100.3" y="74.7">33</text>
<text x="100.3" y="77.2">36</text>
<text x="234.9" y="75.9">3</text>
<text x="234.9" y="73.4">4</text>
<text x="269.2" y="73.4">1</text>
<text x="72.3" y="82.3">19</text>
<text x="72.3" y="79.8">20</text>
<text x="100.3" y="82.3">10</text>
<text x="100.3" y="79.8">37</text>
<text x="234.9" y="81">1</text>
<text x="234.9" y="78.5">2</text>
<text x="266.6" y="82.3">4</text>
<text x="100.3" y="84.8">11</text>
<text x="100.3" y="87.4">12</text>
<text x="100.9" y="89.9">8</text>
<text x="234.9" y="88.6">3</text>
<text x="266.6" y="89.9">1</text>
<text x="266.6" y="87.4">2</text>
<text x="266.6" y="84.8">3</text>
<text x="100.9" y="95">6</text>
<text x="100.9" y="92.5">9</text>
<text x="234.9" y="93.7">1</text>
<text x="234.9" y="91.2">2</text>
<text x="100.9" y="97.5">7</text>
<text x="234.9" y="101.3">3</text>
<text x="266.6" y="101.3">2</text>
<text x="266.6" y="98.8">3</text>
<text x="87.4" y="104.8" transform="rotate(-90 87.4 104.8)">1</text>
<text x="150.4" y="105.2">1</text>
<text x="163.1" y="105.2">6</text>
<text x="177.2" y="106.1" transform="rotate(-90 177.2 106.1)">2</text>
<text x="234.9" y="106.4">1</text>
<text x="234.9" y="103.9">2</text>
<text x="266.6" y="103.9">1</text>
<text x="150.4" y="110.2">2</text>
<text x="163.1" y="110.2">4</text>
<text x="172" y="112.5">3</text>
<text x="177.2" y="111.2" transform="rotate(-90 177.2 111.2)">1</text>
<text x="195.5" y="114">1</text>
<text x="195.5" y="116.6">2</text>
<text x="195.5" y="119.1">3</text>
<text x="195.5" y="121.7">4</text>
<text x="195.5" y="124.2">5</text>
<text x="122.5" y="131.8">1</text>
<text x="135.2" y="131.8">6</text>
<text x="195.5" y="126.7">6</text>
<text x="122.5" y="136.9">2</text>
<text x="135.2" y="136.9">4</text>
<text x="149.3" y="137.9" transform="rotate(-90 149.3 137.9)">1</text>
<text x="149.3" y="132.8" transform="rotate(-90 149.3 132.8)">2</text>
<text x="29.8" y="138.2">1</text>
<text x="29.8" y="143.3">2</text>
<text x="47.6" y="143.3">3</text>
<text x="47.6" y="138.2">4</text>
<text x="144.1" y="139.1">3</text>
<text x="202.5" y="148.3">1</text>
<text x="215.2" y="148.3">6</text>
<text x="202.5" y="153.4">2</text>
<text x="215.2" y="153.4">4</text>
<text x="215.2" y="150.9">5</text>
<text x="27.2" y="157.2">1</text>
<text x="27.2" y="159.8">3</text>
<text x="69.1" y="157.2">3</text>
<text x="81.8" y="157.2">2</text>
<text x="27.2" y="162.3">2</text>
<text x="75.9" y="164.5" transform="rotate(-90 75.9 164.5)">1</text>
</g>
<g font-size="1.4" fill="#a90000">
<text x="53.1" y="126.7">IN+</text>
<text x="80.8" y="126.7">VO+</text>
<text x="175" y="135.4" transform="rotate(-90 175 135.4)">+</text>
<text x="64.5" y="138.3" transform="rotate(-90 64.5 138.3)">EN</text>
<text x="72.1" y="138.8" transform="rotate(-90 72.1 138.8)">GND</text>
<text x="166.1" y="142">AC1</text>
<text x="181.3" y="142">AC2</text>
</g>
<g font-size="1.4" fill="#006464">
<text x="58.2" y="127.7">IN+</text>
<text x="75.5" y="127.7">VO+</text>
<text x="65.5" y="133.6" transform="rotate(-90 65.5 133.6)">EN</text>
<text x="73.1" y="133.6" transform="rotate(-90 73.1 133.6)">GND</text>
<text x="171.2" y="143">AC1</text>
<text x="176" y="139.7" transform="rotate(-90 176 139.7)">+</text>
<text x="176.2" y="143">AC2</text>
</g>
<g font-size=".9" fill="#006464">
<text x="175" y="106.1" transform="rotate(-90 175 106.1)">A2</text>
<text x="172.2" y="110.2">G</text>
<text x="175" y="111.2" transform="rotate(-90 175 111.2)">A1</text>
<text x="144.3" y="136.9">G</text>
<text x="147.1" y="137.9" transform="rotate(-90 147.1 137.9)">A1</text>
<text x="147.1" y="132.8" transform="rotate(-90 147.1 132.8)">A2</text>
</g>
<g font-size=".7" fill="#840000">
<text x="157.1" y="111">ZCD</text>
<text x="129.1" y="137.6">ZCD</text>
</g>
</svg>
